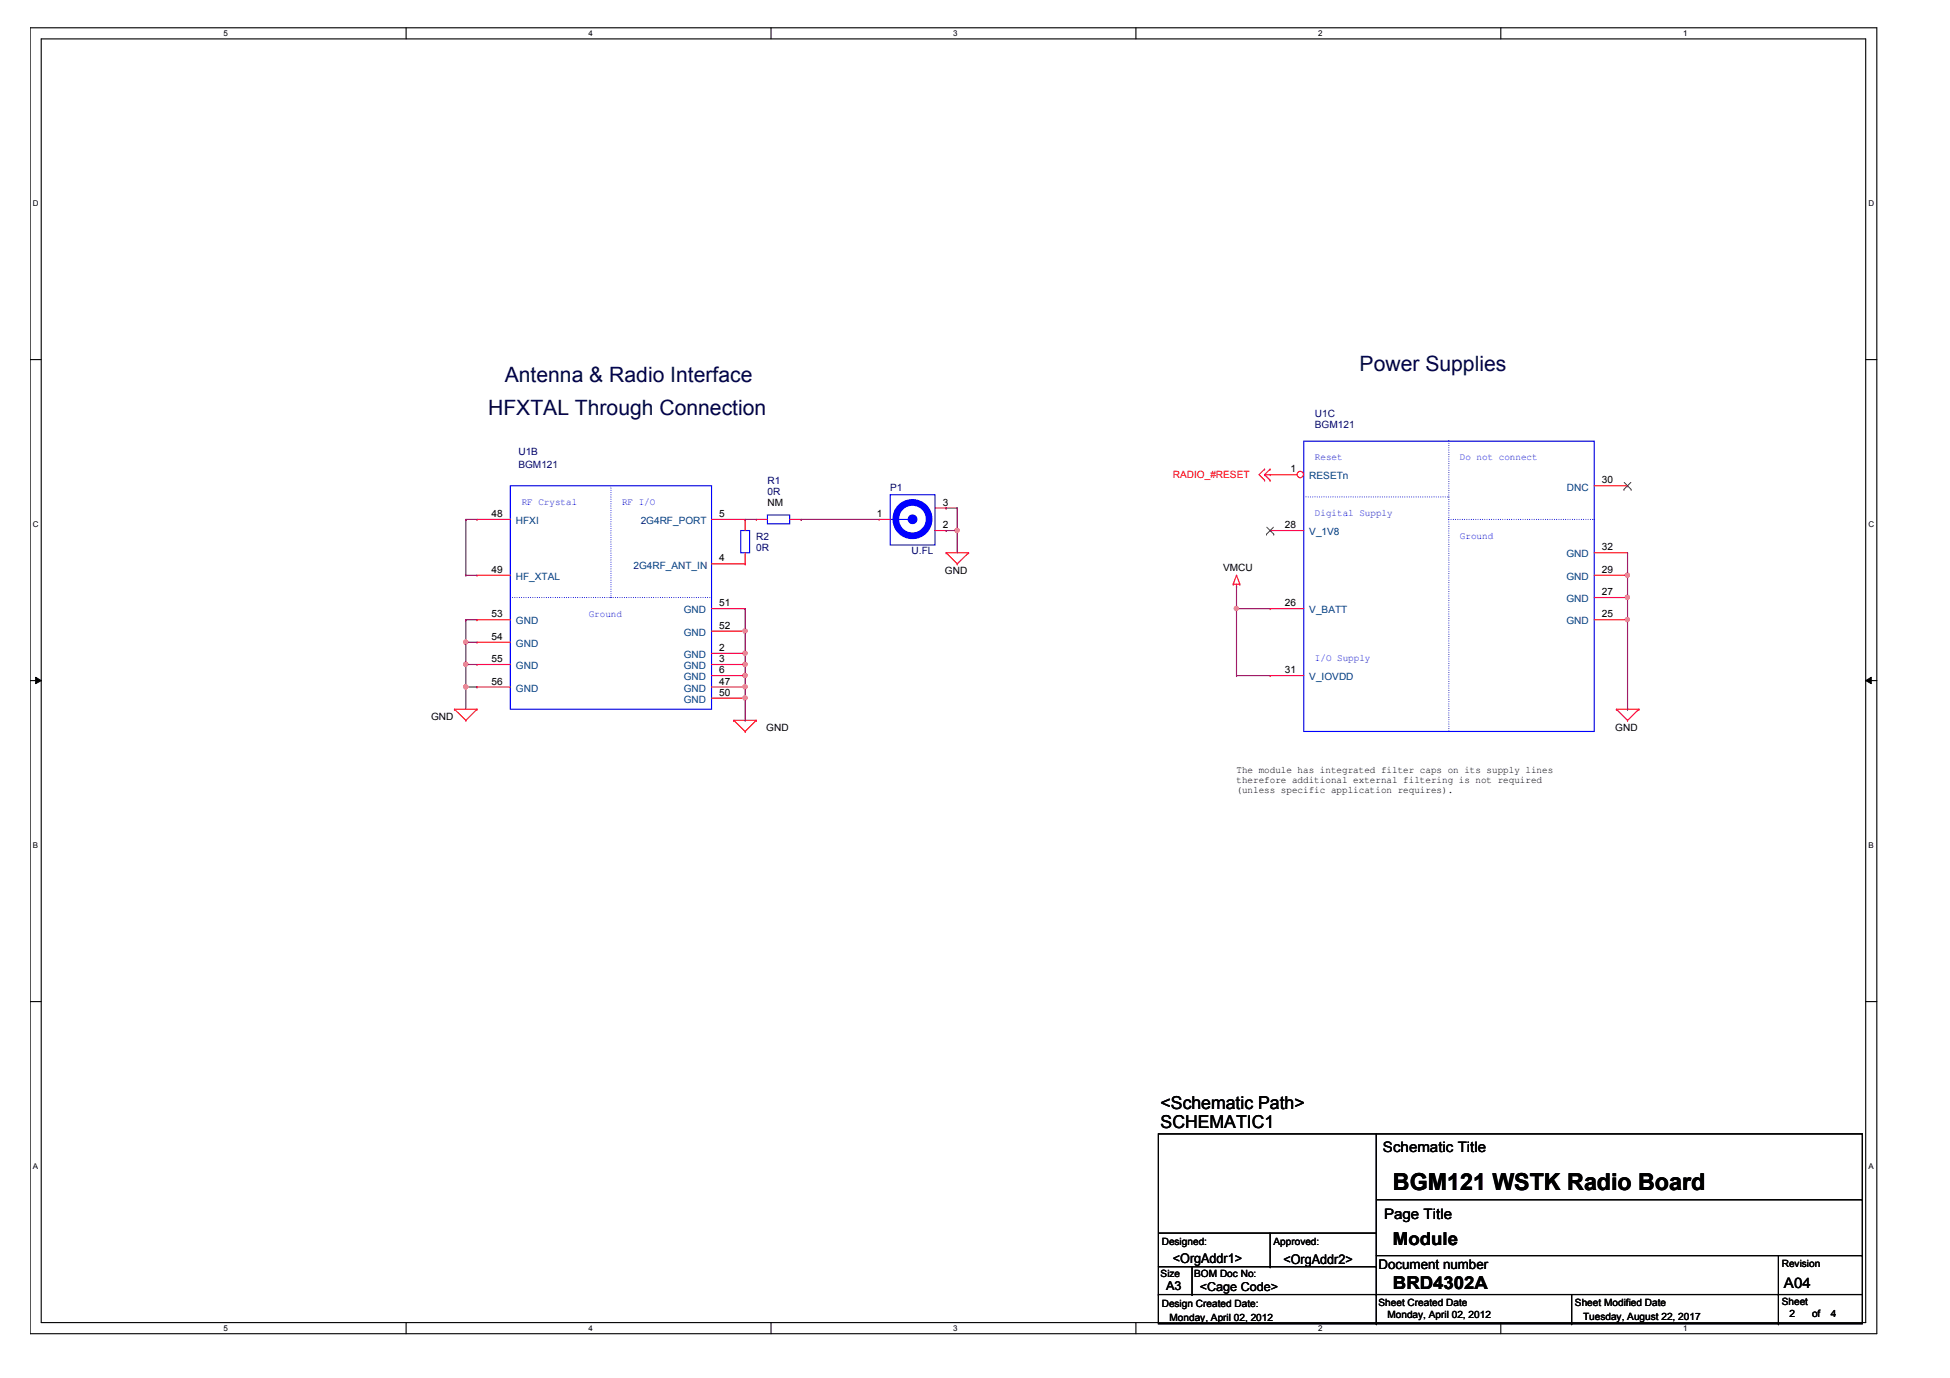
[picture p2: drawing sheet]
<svg xmlns="http://www.w3.org/2000/svg" width="297mm" height="210mm" viewBox="0 0 297 210" stroke-linecap="round" stroke-linejoin="round" font-family="sans-serif">
<path d="M4.6 4.2h281.3v199h-281.3zM6.3 5.9h277.9v195.6h-277.9z" fill="none" stroke="#000" stroke-width=".17"/>
<g fill="#fff">
<path d="M34 4.4h.7v1.4h-.7z"/>
<path d="M34 201.6h.7v1.4h-.7z"/>
</g>
<path d="M61.9 4.2v1.7M61.9 201.5v1.7" fill="none" stroke="#000" stroke-width=".17"/>
<g fill="#fff">
<path d="M89.6 4.4h.7v1.4h-.7z"/>
<path d="M89.6 201.6h.7v1.4h-.7z"/>
</g>
<path d="M117.4 4.2v1.7M117.4 201.5v1.7" fill="none" stroke="#000" stroke-width=".17"/>
<g fill="#fff">
<path d="M145.2 4.4h.7v1.4h-.7z"/>
<path d="M145.2 201.6h.7v1.4h-.7z"/>
</g>
<path d="M173 4.2v1.7M173 201.5v1.7" fill="none" stroke="#000" stroke-width=".17"/>
<g fill="#fff">
<path d="M200.8 4.4h.6v1.4h-.6z"/>
<path d="M200.8 201.6h.6v1.4h-.6z"/>
</g>
<path d="M228.6 4.2v1.7M228.6 201.5v1.7" fill="none" stroke="#000" stroke-width=".17"/>
<g fill="#fff">
<path d="M256.4 4.4h.6v1.4h-.6z"/>
<path d="M256.4 201.6h.6v1.4h-.6z"/>
<path d="M5 30.4h.9v1.3h-.9z"/>
<path d="M284.6 30.4h.9v1.3h-.9z"/>
<path d="M5 79.2h.9v1.4h-.9z"/>
<path d="M284.6 79.2h.9v1.4h-.9z"/>
</g>
<path d="M4.6 54.8h1.7M284.2 54.8h1.7" fill="none" stroke="#000" stroke-width=".17"/>
<g fill="#fff">
<path d="M5 128.1h.8v1.4h-.8z"/>
<path d="M284.6 128.1h.8v1.4h-.8z"/>
</g>
<path d="M4.6 103.7h1.7M284.2 103.7h1.7" fill="none" stroke="#000" stroke-width=".17"/>
<path d="M5.4 103.2l.9 .5-.9 .4zM284.2 103.7l.8-.5v.9z" fill="#000"/>
<path d="M5.4 103.2l.9 .5-.9 .4zM284.2 103.7l.8-.5v.9z" fill="none" stroke="#000" stroke-width=".15"/>
<g fill="#fff">
<path d="M5 177h.8v1.3h-.8z"/>
<path d="M284.6 177h.8v1.3h-.8z"/>
</g>
<g fill="none" stroke="#000" stroke-width=".17">
<path d="M4.6 152.6h1.7M284.2 152.6h1.7M176.5 172.7h107.2v28.9h-107.2zM209.6 172.7v28.9M176.5 197.2h.1M176.5 197.2h107.2M176.5 193h33.1M176.5 187.8h33.1M181.6 197.2h.1M181.6 193v4.2M193.5 193h.1M193.5 187.8v5.2"/>
<path d="M209.6 197.2h.1M209.6 193h.1M209.6 187.8h.1M209.6 182.8h74.1M209.6 191.3h74.1M239.4 197.2v4.4M270.9 197.2h.1M270.9 191.3v10.3M283.7 182.8h.1M283.7 191.3h.1M209.6 201.6h.1M239.4 201.6h.1"/>
<path d="M270.9 201.6h.1"/>
</g>
<g fill="none" stroke="#f00" stroke-width=".17">
<path d="M113.5 79.1h.1M113.5 79.1v1.7M115.2 79.1h.1M115.2 79.1h1.7M120.3 79.1h1.7M122 79.1h.1M192.6 71.5h.1M192.6 73.2h.1M192.6 72.3h.1M192.6 71.5l-.8 .8 .8 .9M192.6 72.3l.9 .9M192.6 72.3h.9"/>
<path d="M193.5 71.5h.1M193.5 73.2h.1M193.5 71.5l-.9 .8M113.5 85.9h.1M113.5 84.2v1.7M144.1 84.2h.1M144.1 84.2h3.4M144.1 84.2l1.7 1.7M145.8 85.9h.1M147.5 84.2h.1M147.5 84.2l-1.7 1.7M187.8 89h.1"/>
<path d="M187.8 89h1.1M188.4 89.3h.1M188.4 87.6h.1M188.4 89v.3M188.4 87.6l-.6 1.4M188.4 87.6l.5 1.4M188.9 89h.1M69.2 108h.1M69.2 108h3.5M69.2 108l1.8 1.7M71 109.7h.1M72.7 108h.1"/>
<path d="M72.7 108l-1.7 1.7M111.8 109.7h.1M111.8 109.7h3.4M111.8 109.7l1.7 1.7M113.5 111.4h.1M115.2 109.7h.1M115.2 109.7l-1.7 1.7M246.2 108h.1M246.2 108h3.5M246.2 108l1.7 1.7M247.9 109.7h.1M249.7 108h.1"/>
<path d="M249.7 108l-1.8 1.7"/>
</g>
<path d="M116.9 78.4h3.4v1.4h-3.4zM112.8 80.8h1.4v3.4h-1.4z" fill="none" stroke="#00f" stroke-width=".17"/>
<circle cx="139" cy="79.1" r="2.55" fill="none" stroke="#00f" stroke-width="1"/>
<circle cx="139" cy="79.1" r=".66" fill="#00f"/>
<g fill="none" stroke="#00f" stroke-width=".17">
<path d="M135.6 75.4h6.8v7.6h-6.8zM135.6 79.1h2.8M138.4 79.1h.1"/>
<circle cx="139" cy="79.1" r=".66"/>
</g>
<path d="M138.7 81.7h.7v.3h-.7z" fill-rule="evenodd" fill="#00f"/>
<path d="M138.7 81.7h.7v.3h-.7z" fill="none" stroke="#00f" stroke-width=".17"/>
<path d="M138.7 76.2h.7v.3h-.7z" fill-rule="evenodd" fill="#00f"/>
<path d="M77.7 74h30.7v34h-30.7zM138.7 76.2h.7v.3h-.7zM198.6 67.2h44.2v44.2h-44.2z" fill="none" stroke="#00f" stroke-width=".17"/>
<g fill="none" stroke="#f00" stroke-width=".17">
<path d="M72.7 79.1h.1M72.7 79.1h5M108.4 79.1h5.1M113.5 79.1h.1M133.9 79.1h.1M133.9 79.1h1.7M142.4 77.4h1.7M144.1 77.4h.1M72.7 87.6h.1M72.7 94.4h.1M72.7 97.8h.1M72.7 87.6h5"/>
<path d="M72.7 94.4h5M72.7 97.8h5M108.4 92.7h5.1M108.4 96.1h5.1M108.4 99.5h5.1M108.4 85.9h5.1M113.5 92.7h.1M113.5 96.1h.1M113.5 99.5h.1M113.5 85.9h.1M142.4 80.8h1.7M144.1 80.8h.1"/>
<path d="M72.7 104.6h.1M72.7 101.2h.1M72.7 104.6h5M72.7 101.2h5M108.4 104.6h5.1M108.4 101.2h5.1M108.4 102.9h5.1M108.4 106.3h5.1M113.5 101.2h.1M113.5 102.9h.1M113.5 104.6h.1M113.5 106.3h.1"/>
</g>
<path d="M93.1 74v17M198.6 75.7h22.1M220.7 75.7h.1M220.7 79.1h22.1M220.7 67.2v44.2M242.8 79.1h.1M77.7 91h15.4M93.1 91h.1M93.1 91h15.3M108.4 91h.1M220.7 111.4h.1" fill="none" stroke="#00f" stroke-width=".17" stroke-dasharray="0 .3"/>
<circle cx="198.1" cy="72.3" r=".49" fill="#fff"/>
<g fill="none" stroke="#f00" stroke-width=".17">
<path d="M193.5 72.3h.1M193.5 72.3h4.1M242.8 74h5.1M247.9 74h.1M193.5 80.8h.1M193.5 92.7h.1M193.5 80.8h5.1M193.5 92.7h5.1M242.8 91h5.1M242.8 94.4h5.1M242.8 87.6h5.1M242.8 84.2h5.1"/>
<path d="M247.9 91h.1M247.9 94.4h.1M247.9 87.6h.1M247.9 84.2h.1M193.5 102.9h.1M193.5 102.9h5.1"/>
<circle cx="198.1" cy="72.3" r=".49"/>
</g>
<path d="M247.4 74.5h.1M247.4 73.5l1.1 1M248.4 73.5l-1 1M248.5 74.5h.1M192.9 81.4h.1M193 80.3l1 1.1M194 80.3l-1.1 1.1M194 81.4h.1" fill="none" stroke="#804000" stroke-width=".15"/>
<path d="M145.8 77.4h.1M145.8 77.4v3.4h-1.7M144.1 80.8h.1" fill="none" stroke="#800040" stroke-width=".17"/>
<circle cx="145.8" cy="80.8" r=".32" fill="#f0f"/>
<circle cx="145.8" cy="80.8" r=".32" fill="none" stroke="#f0f" stroke-width=".17"/>
<path d="M144.1 77.4h.1M144.1 77.4h1.7M71 97.8h.1M71 94.4h.1M71 97.8h1.7M71 94.4h1.7M71 94.4v3.4M145.8 80.8h.1M145.8 80.8v3.4" fill="none" stroke="#800040" stroke-width=".17"/>
<circle cx="70.9" cy="97.8" r=".32" fill="#f0f"/>
<circle cx="70.9" cy="97.8" r=".32" fill="none" stroke="#f0f" stroke-width=".17"/>
<path d="M71 101.2h.1M71 101.2h1.7" fill="none" stroke="#800040" stroke-width=".17"/>
<circle cx="70.9" cy="101.2" r=".32" fill="#f0f"/>
<circle cx="70.9" cy="101.2" r=".32" fill="none" stroke="#f0f" stroke-width=".17"/>
<path d="M71 101.2h.1M71 104.6h.1M71 101.2v6.8M71 104.6h1.7" fill="none" stroke="#800040" stroke-width=".17"/>
<circle cx="70.9" cy="104.6" r=".32" fill="#f0f"/>
<circle cx="70.9" cy="104.6" r=".32" fill="none" stroke="#f0f" stroke-width=".17"/>
<path d="M71 79.1h.1M71 79.1h1.7M71 79.1v8.5M71 87.6h.1M71 87.6h1.7M113.5 96.1h.1M113.5 92.7v3.4" fill="none" stroke="#800040" stroke-width=".17"/>
<circle cx="113.5" cy="96.1" r=".32" fill="#f0f"/>
<circle cx="113.5" cy="96.1" r=".32" fill="none" stroke="#f0f" stroke-width=".17"/>
<path d="M122 79.1h.1M122 79.1h11.9M188.4 89.3h.1M188.4 92.7h.1M188.4 89.3v13.6M188.4 92.7h5.1" fill="none" stroke="#800040" stroke-width=".17"/>
<circle cx="188.3" cy="92.7" r=".32" fill="#f0f"/>
<circle cx="188.3" cy="92.7" r=".32" fill="none" stroke="#f0f" stroke-width=".17"/>
<path d="M113.5 79.1h.1M113.5 79.1h1.7M113.5 99.5h.1M113.5 96.1v5.1M247.9 87.6h.1M247.9 84.2v3.4M113.5 101.2h.1M188.4 102.9h.1M188.4 102.9h5.1" fill="none" stroke="#800040" stroke-width=".17"/>
<circle cx="113.5" cy="99.5" r=".32" fill="#f0f"/>
<circle cx="113.5" cy="99.5" r=".32" fill="none" stroke="#f0f" stroke-width=".17"/>
<circle cx="113.5" cy="101.2" r=".32" fill="#f0f"/>
<circle cx="113.5" cy="101.2" r=".32" fill="none" stroke="#f0f" stroke-width=".17"/>
<path d="M113.5 102.9h.1M113.5 104.6h.1M113.5 101.2v3.4" fill="none" stroke="#800040" stroke-width=".17"/>
<circle cx="113.5" cy="102.9" r=".32" fill="#f0f"/>
<circle cx="113.5" cy="102.9" r=".32" fill="none" stroke="#f0f" stroke-width=".17"/>
<path d="M113.5 106.3h.1M113.5 104.6v1.7" fill="none" stroke="#800040" stroke-width=".17"/>
<circle cx="113.5" cy="104.6" r=".32" fill="#f0f"/>
<circle cx="113.5" cy="104.6" r=".32" fill="none" stroke="#f0f" stroke-width=".17"/>
<circle cx="113.5" cy="106.3" r=".32" fill="#f0f"/>
<circle cx="113.5" cy="106.3" r=".32" fill="none" stroke="#f0f" stroke-width=".17"/>
<path d="M247.9 91h.1M247.9 87.6v3.4M113.5 109.7h.1M113.5 106.3v3.4" fill="none" stroke="#800040" stroke-width=".17"/>
<circle cx="247.9" cy="87.6" r=".32" fill="#f0f"/>
<circle cx="247.9" cy="87.6" r=".32" fill="none" stroke="#f0f" stroke-width=".17"/>
<path d="M247.9 94.4h.1M247.9 91v3.4" fill="none" stroke="#800040" stroke-width=".17"/>
<circle cx="247.9" cy="91" r=".32" fill="#f0f"/>
<circle cx="247.9" cy="91" r=".32" fill="none" stroke="#f0f" stroke-width=".17"/>
<path d="M247.9 94.4v13.6M247.9 108h.1" fill="none" stroke="#800040" stroke-width=".17"/>
<circle cx="247.9" cy="94.4" r=".32" fill="#f0f"/>
<circle cx="247.9" cy="94.4" r=".32" fill="none" stroke="#f0f" stroke-width=".17"/>
<path d="M71 97.8h.1M71 97.8v3.4" fill="none" stroke="#800040" stroke-width=".17"/>
<circle cx="145.8" cy="80.8" r=".32" fill="#f0f"/>
<circle cx="145.8" cy="80.8" r=".32" fill="none" stroke="#f0f" stroke-width=".17"/>
<circle cx="70.9" cy="97.8" r=".32" fill="#f0f"/>
<circle cx="70.9" cy="97.8" r=".32" fill="none" stroke="#f0f" stroke-width=".17"/>
<circle cx="70.9" cy="101.2" r=".32" fill="#f0f"/>
<circle cx="70.9" cy="101.2" r=".32" fill="none" stroke="#f0f" stroke-width=".17"/>
<circle cx="70.9" cy="104.6" r=".32" fill="#f0f"/>
<circle cx="70.9" cy="104.6" r=".32" fill="none" stroke="#f0f" stroke-width=".17"/>
<circle cx="113.5" cy="96.1" r=".32" fill="#f0f"/>
<circle cx="113.5" cy="96.1" r=".32" fill="none" stroke="#f0f" stroke-width=".17"/>
<circle cx="188.3" cy="92.7" r=".32" fill="#f0f"/>
<circle cx="188.3" cy="92.7" r=".32" fill="none" stroke="#f0f" stroke-width=".17"/>
<circle cx="113.5" cy="99.5" r=".32" fill="#f0f"/>
<circle cx="113.5" cy="99.5" r=".32" fill="none" stroke="#f0f" stroke-width=".17"/>
<circle cx="113.5" cy="101.2" r=".32" fill="#f0f"/>
<circle cx="113.5" cy="101.2" r=".32" fill="none" stroke="#f0f" stroke-width=".17"/>
<circle cx="113.5" cy="102.9" r=".32" fill="#f0f"/>
<circle cx="113.5" cy="102.9" r=".32" fill="none" stroke="#f0f" stroke-width=".17"/>
<circle cx="113.5" cy="104.6" r=".32" fill="#f0f"/>
<circle cx="113.5" cy="104.6" r=".32" fill="none" stroke="#f0f" stroke-width=".17"/>
<circle cx="113.5" cy="106.3" r=".32" fill="#f0f"/>
<circle cx="113.5" cy="106.3" r=".32" fill="none" stroke="#f0f" stroke-width=".17"/>
<circle cx="247.9" cy="87.6" r=".32" fill="#f0f"/>
<circle cx="247.9" cy="87.6" r=".32" fill="none" stroke="#f0f" stroke-width=".17"/>
<circle cx="247.9" cy="91" r=".32" fill="#f0f"/>
<circle cx="247.9" cy="91" r=".32" fill="none" stroke="#f0f" stroke-width=".17"/>
<circle cx="247.9" cy="94.4" r=".32" fill="#f0f"/>
<circle cx="247.9" cy="94.4" r=".32" fill="none" stroke="#f0f" stroke-width=".17"/>
<text font-size="3.6" x="212.2" y="181.3">BGM121 WSTK Radio Board</text>
<g font-size="3.2" fill="#000040">
<text x="76.9" y="58.2">Antenna &amp; Radio Interface</text>
<text x="207.1" y="56.5">Power Supplies</text>
<text x="74.4" y="63.2">HFXTAL Through Connection</text>
</g>
<g font-size="2.7">
<text x="176.8" y="171.7">SCHEMATIC1</text>
<text x="176.8" y="168.9">&lt;Schematic Path&gt;</text>
<text x="212.2" y="189.7">Module</text>
<text x="212.2" y="196.3">BRD4302A</text>
</g>
<g font-size="2.2">
<text x="210.7" y="175.4">Schematic Title</text>
<text x="210.8" y="185.6">Page Title</text>
<text x="271.8" y="196.2">A04</text>
</g>
<g font-size="2">
<text x="178.7" y="192.3">&lt;OrgAddr1&gt;</text>
<text x="195.5" y="192.5">&lt;OrgAddr2&gt;</text>
<text x="210" y="193.3">Document number</text>
</g>
<g font-size="1.9">
<text x="177.6" y="196.5">A3</text>
<text x="182.8" y="196.7">&lt;Cage Code&gt;</text>
</g>
<g font-size="1.5" fill="#000080">
<text x="200.3" y="63.5">U1C</text>
<text x="200.3" y="65.2">BGM121</text>
<text x="79" y="69.3">U1B</text>
<text x="79" y="71.3">BGM121</text>
<text x="116.9" y="73.7">R1</text>
<text x="116.9" y="75.4">0R</text>
<text x="135.6" y="74.7">P1</text>
<text x="115.2" y="82.2">R2</text>
<text x="115.2" y="83.9">0R</text>
<text x="138.9" y="84.4">U.FL</text>
</g>
<g font-size="1.5">
<text x="196.6" y="71.9">1</text>
<text x="116.9" y="77.1">NM</text>
<text x="143.6" y="77">3</text>
<text x="244" y="73.6">30</text>
<text x="74.9" y="78.7">48</text>
<text x="109.6" y="78.7">5</text>
<text x="133.6" y="78.7">1</text>
<text x="143.6" y="80.4">2</text>
<text x="195.7" y="80.4">28</text>
<text x="244" y="83.8">32</text>
<text x="74.9" y="87.2">49</text>
<text x="109.6" y="85.5">4</text>
<text x="143.9" y="87.5">GND</text>
<text x="186.3" y="87">VMCU</text>
<text x="244" y="87.2">29</text>
<text x="74.9" y="94">53</text>
<text x="109.6" y="92.3">51</text>
<text x="109.6" y="95.8">52</text>
<text x="195.7" y="92.3">26</text>
<text x="244" y="90.6">27</text>
<text x="244" y="94">25</text>
<text x="74.9" y="100.8">55</text>
<text x="74.9" y="97.5">54</text>
<text x="109.6" y="99.1">2</text>
<text x="109.6" y="100.8">3</text>
<text x="74.9" y="104.3">56</text>
<text x="109.6" y="102.5">6</text>
<text x="109.6" y="104.3">47</text>
<text x="109.6" y="106">50</text>
<text x="195.7" y="102.5">31</text>
<text x="65.7" y="109.6">GND</text>
<text x="116.7" y="111.3">GND</text>
<text x="246.1" y="111.3">GND</text>
<text x="188.4" y="117.8">The module has integrated filter caps on its supply lines</text>
<text x="188.4" y="119.3">therefore additional external filtering is not required</text>
<text x="188.4" y="120.8">(unless specific application requires).</text>
<text x="177" y="189.6">Designed:</text>
<text x="194" y="189.6">Approved:</text>
<text x="176.8" y="194.5">Size</text>
<text x="181.9" y="194.5">BOM Doc No:</text>
<text x="271.4" y="193">Revision</text>
<text x="177" y="199.1">Design Created Date:</text>
<text x="178.2" y="201.2">Monday, April 02, 2012</text>
<text x="210" y="199">Sheet Created Date</text>
<text x="211.3" y="200.8">Monday, April 02, 2012</text>
<text x="239.9" y="199">Sheet Modified Date</text>
<text x="241.1" y="201">Tuesday, August 22, 2017</text>
<text x="271.4" y="198.8">Sheet</text>
<text x="272.6" y="200.7">2</text>
<text x="276" y="200.7">of</text>
<text x="278.9" y="200.7">4</text>
</g>
<g font-size="1.5" fill="#00f">
<text x="200.3" y="70.1">Reset</text>
<text x="222.4" y="70.1">Do not connect</text>
<text x="79.5" y="76.9">RF Crystal</text>
<text x="94.8" y="76.9">RF I/O</text>
<text x="200.3" y="78.6">Digital Supply</text>
<text x="222.4" y="82">Ground</text>
<text x="89.7" y="93.9">Ground</text>
<text x="200.3" y="100.8">I/O Supply</text>
</g>
<text font-size="1.5" fill="#f00" x="178.7" y="72.9">RADIO_#RESET</text>
<g font-size="1.5" fill="#004080">
<text x="199.4" y="73">RESETn</text>
<text x="238.7" y="74.7">DNC</text>
<text x="78.6" y="79.8">HFXI</text>
<text x="97.6" y="79.8">2G4RF_PORT</text>
<text x="199.4" y="81.5">V_1V8</text>
<text x="78.6" y="88.3">HF_XTAL</text>
<text x="96.5" y="86.6">2G4RF_ANT_IN</text>
<text x="238.6" y="88.3">GND</text>
<text x="238.6" y="84.9">GND</text>
<text x="78.6" y="95.1">GND</text>
<text x="104.2" y="93.4">GND</text>
<text x="199.4" y="93.4">V_BATT</text>
<text x="238.6" y="91.7">GND</text>
<text x="238.6" y="95.1">GND</text>
<text x="78.6" y="101.9">GND</text>
<text x="78.6" y="98.6">GND</text>
<text x="104.2" y="96.9">GND</text>
<text x="104.2" y="100.2">GND</text>
<text x="104.2" y="101.9">GND</text>
<text x="78.6" y="105.4">GND</text>
<text x="104.2" y="103.6">GND</text>
<text x="104.2" y="105.4">GND</text>
<text x="104.2" y="107.1">GND</text>
<text x="199.4" y="103.6">V_IOVDD</text>
</g>
<g font-size="1.2">
<text x="34" y="5.5">5</text>
<text x="89.6" y="5.5">4</text>
<text x="145.2" y="5.5">3</text>
<text x="200.8" y="5.5">2</text>
<text x="256.4" y="5.5">1</text>
<text x="5" y="31.5">D</text>
<text x="284.6" y="31.5">D</text>
<text x="5" y="80.3">C</text>
<text x="284.6" y="80.3">C</text>
<text x="5" y="129.2">B</text>
<text x="284.6" y="129.2">B</text>
<text x="5" y="178.1">A</text>
<text x="284.6" y="178.1">A</text>
<text x="34" y="202.7">5</text>
<text x="89.6" y="202.7">4</text>
<text x="145.2" y="202.7">3</text>
<text x="200.8" y="202.7">2</text>
<text x="256.4" y="202.7">1</text>
</g>
</svg>
